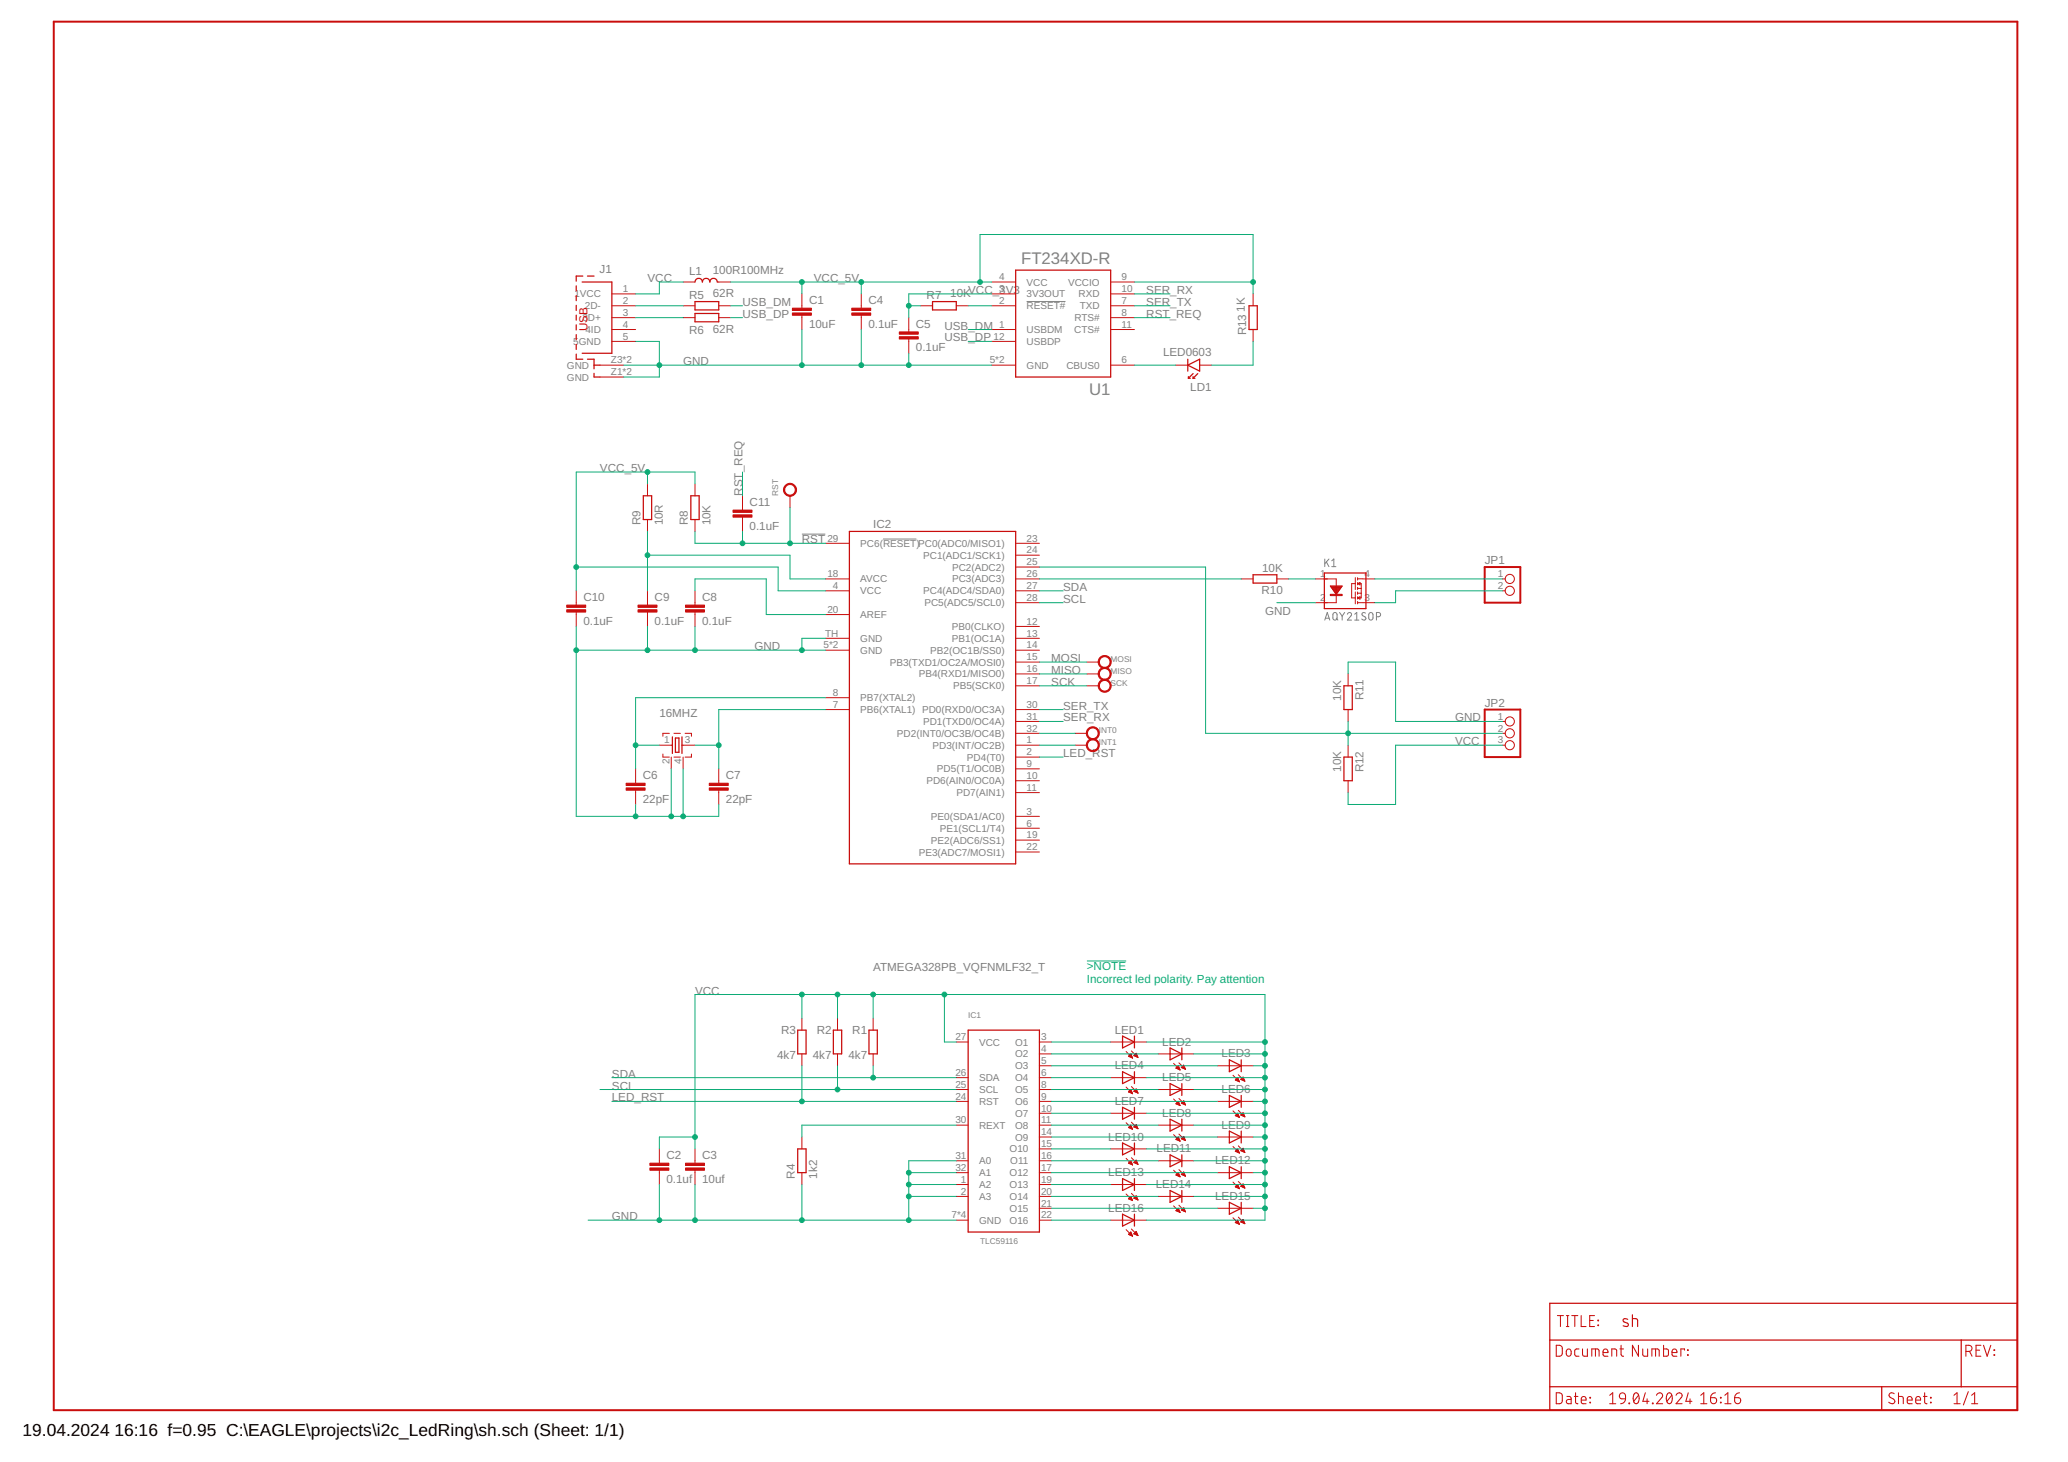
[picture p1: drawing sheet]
<svg xmlns="http://www.w3.org/2000/svg" width="420mm" height="297mm" viewBox="0 0 420 297" stroke-linecap="round" stroke-linejoin="round" font-family="sans-serif">
<g fill="none" stroke="#808080" stroke-width=".2">
<path d="M208.6 61.3h7.9M162.9 108.5h4.8M179.4 109.5h6.8M269.2 113.6v1.5M269.5 114.2l.5 .9M270 113.6l-.8 .9M270.6 113.9l.4-.3v1.5M270.6 115.1h.8M269.2 126l.5-1.6 .5 1.6M269.3 125.6h.7M270.9 124.6l.3-.2 .3 .2 .2 1a.42 .42 0 0 1-.5 .4 .42 .42 0 0 1-.4-.4zM271.5 125.6l.3 .4"/>
<path d="M272.2 124.4l.5 .8M272.7 125.2v.8M273.2 124.4l-.5 .8M273.7 124.8a.42 .42 0 0 1 .6-.3 .42 .42 0 0 1 .2 .6l-.8 .9h.9M275.2 126h.9M275.2 124.8l.5-.4v1.6M277.4 124.6a.39 .39 0 0 0-.6-.1 .39 .39 0 0 0 .1 .6l.4 .2a.39 .39 0 0 1 .1 .6 .39 .39 0 0 1-.6 0l-.1-.1M278.2 124.6l.3-.2 .3 .2 .2 1a.43 .43 0 0 1-.5 .4 .43 .43 0 0 1-.4-.4zM279.7 125.3h.4a.43 .43 0 0 0 .4-.4 .43 .43 0 0 0-.4-.5h-.4v1.6"/>
</g>
<g fill="none" stroke="#c90d0c" stroke-width=".2">
<path d="M124.3 59.7h4.8M138.8 57.3h2.4M145.7 57.3h2.7M162.9 59.7v2.9M175 59.7v2.9M201.5 59.7h4.9M201.5 57.3h4.9M225.7 59.7h4.8M225.7 57.3h4.8M254.6 59.7v2.4M121.9 76.6h4.8M121.9 74.2h4.8"/>
<path d="M124.3 69.4h4.8M124.3 67h4.8M124.3 64.5h4.8M124.3 62.1h4.8M138.8 64.5h2.4M138.8 62.1h2.4M146 64.5h2.4M146 62.1h2.4M162.9 64.1v2.9M175 64.1v2.9M184.6 64.5v2.9M184.6 68.9v2.9"/>
<path d="M187 62.1h2.5M194.3 62.1h2.4M201.5 69.4h4.9M201.5 67h4.9M201.5 62.1h4.9M201.5 74.2h4.9M225.7 67h4.8M225.7 64.5h4.8M225.7 62.1h4.8M225.7 74.2h4.8M238.9 74.2h2.4M243.7 74.2h2.4"/>
<path d="M254.6 67v2.4M131.6 98.3v2.4M141.2 98.3v2.4M131.6 105.6v2.4M141.2 105.6v2.4M150.9 100.7v2.9M150.9 105.1v2.9M160.5 100.7v2.4M167.7 117.6h4.9M167.7 110.4h4.9M206.4 117.6h4.8M206.4 115.2h4.8"/>
<path d="M206.4 112.8h4.8M206.4 110.4h4.8M252.2 117.6h2.4M259.4 117.6h2.4M267.3 117.6h4.2v4.8h-4.2M270.3 119.1h2.4l-1.2 1.7zM270.3 119.1h2.3M270.4 119.3h2.2M270.5 119.4h2M270.6 119.5h1.8M270.7 119.6h1.6M270.7 119.7h1.5"/>
<path d="M270.8 119.8h1.4M270.9 119.9h1.2M275.4 118.6h-.8v2.9h.8M275.4 117.4v2.4M275.8 117.4v.5M275.8 118.3v.5M275.8 119.3v.5M275.8 118.6h.8v2.9h-.8M275.8 118.6l.5-.3v.5zM275.8 119.5h.8M275.8 117.6h1.1M276.9 117.6h2.4"/>
<path d="M305.3 117.6h.5M117.1 120v2.9M117.1 124.4v2.9M131.6 120v2.9M131.6 124.4v2.9M141.2 120v2.9M141.2 124.4v2.9M167.7 120h4.9M167.7 132.1h4.9M167.7 129.7h4.9M167.7 124.9h4.9M206.4 122.4h4.8"/>
<path d="M206.4 120h4.8M206.4 139.3h4.8M206.4 136.9h4.8M206.4 134.5h4.8M206.4 132.1h4.8M206.4 129.7h4.8M206.4 127.3h4.8M220.8 139.3h2.4M220.8 136.9h2.4M220.8 134.5h2.4M271 120h1M271.1 120.1h.8"/>
<path d="M271.1 120.3h.7M271.2 120.4h.6M271.3 120.5h.4M271.4 120.6h.2M271.5 120.7h.1M273.9 136.9v2.4M275.4 120.3v2.4M275.8 120.3v.5M275.8 121.2v.5M275.8 122.2v.5M275.8 121.5l.5-.3v.5zM275.8 120.5h.8"/>
<path d="M275.8 122.4h3.5M305.3 120h.5M129.1 156.2v2.9M134 151.4h2.6M134.7 153.2v.6h1.3M136 149h-1.3v.6M136.4 153.8v2.4M136.9 153.8h1.3M136.9 149h1.3M138.6 151.4h2.6M138.8 153.8v2.4M139.2 149h1.3v.6"/>
<path d="M140.5 153.2v.6h-1.3M146 156.2v2.9M167.7 141.8h4.9M167.7 144.2h4.9M206.4 158.6h4.8M206.4 156.2h4.8M206.4 144.2h4.8M206.4 153.8h4.8M206.4 151.4h4.8M206.4 149h4.8M206.4 146.6h4.8M218.4 151.4h2.4"/>
<path d="M218.4 149h2.4M273.9 144.2v2.4M273.9 151.4v2.4M273.9 158.6v2.4M305.3 151.4h.5M305.3 149h.5M305.3 146.6h.5M129.1 160.6v2.8M146 160.6v2.8M206.4 173.1h4.8M206.4 170.7h4.8M206.4 161h4.8"/>
<path d="M206.4 168.3h4.8M206.4 165.9h4.8M162.9 206.9v2.4M162.9 214.1v2.4M170.2 206.9v2.4M170.2 214.1v2.4M177.4 206.9v2.4M177.4 214.1v2.4M194.3 211.7h2.4M194.3 218.9h2.4M211.2 211.7h2.4M211.2 214.1h2.4"/>
<path d="M211.2 216.5h2.4M211.2 218.9h2.4M225.7 211.7h7.2M225.7 218.9h7.2M228.8 213.6l1.3 1.4M229.3 214.6h.7M229.4 214.5h.5M229.5 214.4h.4M229.6 214.7h.4M229.6 214.3h.2M229.7 214.2h.1M229.7 214.1l.4 .9-.8-.4z"/>
<path d="M229.8 214.9h.3M229.9 213.5l1.3 1.3M230.1 215h.1M230.4 214.5l.4-.5 .4 .8zM230.4 214.5h.7M230.4 214.4h.6M230.5 214.3h.4M230.7 214.2h.2M230.7 214.6h.4M230.8 214.1h.1M230.9 214.7h.3M235.3 214.1h7.2"/>
<path d="M238.4 216l1.4 1.4M238.9 217l.5-.5 .4 .9zM238.9 217h.7M239.1 216.9h.4M239.1 217.1h.5M239.2 216.8h.3M239.3 216.7h.2M239.4 217.2h.3M239.4 216.6h.1M239.5 215.9l1.4 1.4M239.7 217.3h.1M240 216.9h.7"/>
<path d="M240 216.9l.9 .4M240.1 216.8h.5M240.2 217h.5M240.2 216.7h.4M240.3 216.6h.2M240.5 216.4h.1M240.5 217.1h.3M240.5 216.4l-.5 .5M240.5 216.4l.4 .9M240.8 217.2h.1M247.4 216.5h7.2M250.5 218.5l1.3 1.3"/>
<path d="M251 219.4l.5-.5 .3 .9zM251 219.4h.7M251.1 219.5h.6M251.2 219.3h.4M251.3 219.1h.2M251.4 219.6h.3M251.4 219h.1M251.6 218.4l1.3 1.3M251.6 219.7h.2M252.1 219.3l.5-.5 .3 .9zM252.1 219.3h.6M252.2 219.4h.6"/>
<path d="M252.2 219.1h.5M252.3 219h.3M252.5 218.9h.1M252.5 219.5h.3M252.7 219.6h.2M134 233.4v2.9M134 237.8v2.9M141.2 233.4v2.9M141.2 237.8v2.9M162.9 231v2.4M162.9 238.3v2.4M194.3 221.4h2.4"/>
<path d="M194.3 223.8h2.4M194.3 228.6h2.4M194.3 235.8h2.4M194.3 238.3h2.4M211.2 221.4h2.4M211.2 223.8h2.4M211.2 226.2h2.4M211.2 228.6h2.4M211.2 231h2.4M211.2 233.4h2.4M211.2 235.8h2.4M211.2 238.3h2.4"/>
<path d="M225.7 226.2h7.2M225.7 233.4h7.2M228.8 220.9l1.3 1.3M228.8 228.1l1.3 1.3M228.8 235.4l1.3 1.3M229.3 221.8l.8 .4M229.3 221.8l.4-.4 .4 .8M229.3 229.1l.8 .3M229.3 229.1l.4-.5 .4 .8M229.3 236.3l.8 .4M229.3 236.3l.4-.5 .4 .9M229.3 236.3h.7"/>
<path d="M229.3 221.9h.7M229.3 229.1h.7M229.4 221.7h.5M229.4 229h.5M229.4 236.2h.5M229.5 221.6h.4M229.5 228.9h.4M229.5 236.1h.4M229.5 236.4h.5M229.6 229.2h.4M229.6 222h.4M229.6 221.5h.2"/>
<path d="M229.6 228.7h.2M229.6 236h.2M229.7 228.6h.1M229.7 221.4h.1M229.7 235.9h.1M229.8 229.3h.3M229.8 236.6h.3M229.8 222.1h.3M229.9 220.8l1.3 1.3M229.9 228l1.3 1.3M229.9 235.2l1.3 1.4M230.1 236.7h.1"/>
<path d="M230.1 222.2h.1M230.1 229.4h.1M230.4 221.7l.4-.5 .4 .9zM230.4 229l.4-.5 .4 .8zM230.4 236.2h.7M230.4 221.7h.7M230.4 229h.7M230.4 221.6h.6M230.4 228.9h.6M230.5 236.1h.5M230.5 221.5h.4M230.6 228.7h.3"/>
<path d="M230.6 236h.3M230.7 229.1h.4M230.7 236.3h.4M230.7 228.6h.2M230.7 221.9h.4M230.7 221.4h.2M230.7 235.9h.2M230.8 221.3h.1M230.8 228.5h.1M230.8 235.8h.1M230.8 235.7l-.4 .5 .8 .4M230.8 235.7l.4 .9"/>
<path d="M230.9 236.4h.2M230.9 222h.2M230.9 229.2h.2M231.2 236.6h.1M231.2 229.3h.1M231.2 222.1h.1M235.3 221.4h7.2M235.3 228.6h7.2M235.3 235.8h7.2M238.4 223.3l1.4 1.3M238.4 230.5l1.4 1.4M238.4 237.8l1.4 1.3"/>
<path d="M238.9 231.5l.5-.5 .4 .9zM238.9 224.3l.9 .3M238.9 238.7l.5-.4 .4 .8zM239 224.2h.6M239 231.5h.6M239 238.7h.6M239.1 224.1h.4M239.1 231.4h.4M239.1 238.6h.4M239.1 238.8h.5M239.1 224.3h.5M239.1 231.6h.5"/>
<path d="M239.2 224h.3M239.2 231.2h.3M239.2 238.5h.3M239.3 223.9h.2M239.3 231.1h.2M239.3 238.4h.1M239.4 238.9h.3M239.4 231.7h.3M239.4 223.8l-.5 .5M239.4 223.8l.4 .8M239.4 224.5h.3M239.4 223.8h.1"/>
<path d="M239.5 223.2l1.4 1.3M239.5 230.4l1.4 1.3M239.5 237.6l1.4 1.4M239.6 239h.1M239.6 224.6h.1M239.6 231.8h.1M240 224.1l.5-.5 .4 .9zM240 224.1h.7M240 231.4h.7M240 238.6h.7M240.1 224h.5M240.1 231.2h.5"/>
<path d="M240.1 238.5h.5M240.2 238.7h.5M240.2 224.2h.5M240.2 231.5h.5M240.2 223.9h.4M240.3 231.1h.3M240.3 238.4h.3M240.4 223.8h.1M240.4 231h.1M240.4 238.3h.1M240.5 223.7h.1M240.5 231.6h.3"/>
<path d="M240.5 230.9h.1M240.5 238.8h.3M240.5 238.1h.1M240.5 230.9l-.5 .5 .9 .3M240.5 224.3h.3M240.5 238.1l-.5 .5 .9 .4M240.5 230.9l.4 .8M240.5 238.1l.4 .9M240.7 238.9h.1M240.7 224.5h.1M240.7 231.7h.1M247.4 223.8h7.2"/>
<path d="M247.4 231h7.2M247.4 238.3h7.2M250.5 225.7l1.3 1.3M250.5 232.9l1.3 1.4M251 226.7l.5-.5 .3 .8zM251 233.9l.5-.5 .3 .9zM251 226.6h.7M251.1 233.8h.6M251.1 234h.6M251.1 226.7h.6M251.2 226.5h.4M251.2 233.7h.4"/>
<path d="M251.3 226.4h.2M251.3 233.6h.2M251.4 226.8h.3M251.4 234.1h.3M251.4 226.3h.1M251.4 233.5h.1M251.6 225.6l1.3 1.3M251.6 232.8l1.3 1.3M251.6 234.2h.2M251.6 226.9h.2M252.1 226.5l.5-.4 .3 .8zM252.1 233.8l.5-.5 .3 .8z"/>
<path d="M252.1 226.5h.6M252.1 233.7h.6M252.2 233.8h.6M252.2 226.6h.6M252.2 226.4h.5M252.2 233.6h.5M252.3 226.3h.3M252.3 233.5h.3M252.5 226.7h.3M252.5 226.1h.1M252.5 234h.3M252.5 233.4h.1"/>
<path d="M252.7 234.1h.2M252.7 226.8h.2M194.3 240.7h2.4M194.3 243.1h2.4M194.3 247.9h2.4M211.2 240.7h2.4M211.2 243.1h2.4M211.2 245.5h2.4M211.2 247.9h2.4M225.7 240.7h7.2M225.7 247.9h7.2M228.8 242.6l1.3 1.3"/>
<path d="M228.8 249.8l1.3 1.4M229.3 243.6l.8 .3M229.3 243.6h.7M229.3 250.8h.7M229.4 243.4h.5M229.4 250.7h.5M229.5 243.3h.4M229.5 250.9h.5M229.5 250.6h.3M229.5 243.7h.5M229.6 243.2h.2M229.6 250.4h.2"/>
<path d="M229.7 243.1h.1M229.7 250.3h.1M229.7 243.1l-.4 .5M229.7 243.1l.4 .8M229.7 250.3l.4 .9-.8-.4zM229.8 243.8h.3M229.8 251h.3M229.9 242.5l1.3 1.3M229.9 249.7l1.3 1.3M230 251.1h.1M230.1 243.9h.1M230.4 243.4l.4-.4 .4 .8z"/>
<path d="M230.4 250.7h.6M230.4 250.7l.8 .3M230.4 250.7l.4-.5 .4 .8M230.4 243.4h.7M230.5 243.3h.5M230.5 250.6h.5M230.6 243.2h.3M230.6 250.4h.3M230.6 250.8h.5M230.6 243.6h.5M230.7 243.1h.2M230.7 250.3h.2"/>
<path d="M230.8 243h.1M230.8 250.2h.1M230.9 243.7h.2M230.9 250.9h.2M231.1 251h.1M231.2 243.8h.1M235.3 243.1h7.2M238.4 245l1.4 1.3M238.9 246l.5-.5 .4 .8zM239 245.9h.6M239.1 246h.5M239.1 245.8h.4"/>
<path d="M239.2 245.7h.3M239.3 245.6h.1M239.4 246.1h.3M239.5 244.9l1.4 1.3M239.6 246.3h.1M240 245.9l.5-.5 .4 .8zM240 245.8h.7M240.2 245.7h.4M240.2 245.9h.5M240.3 245.6h.3M240.4 245.5h.1M240.5 246h.3"/>
<path d="M240.7 246.1h.1M247.4 245.5h7.2M250.5 240.2l1.3 1.3M250.5 247.4l1.3 1.4M251 241.2l.5-.5 .3 .8zM251 248.4l.5-.5 .3 .9zM251.1 241.1h.5M251.1 248.4h.6M251.1 248.3h.5M251.1 241.2h.6M251.2 241h.4M251.2 248.2h.4"/>
<path d="M251.3 240.9h.2M251.3 248.1h.2M251.3 248.5h.4M251.3 241.3h.4M251.4 240.7h.1M251.4 248h.1M251.6 240.1l1.3 1.3M251.6 247.3l1.3 1.3M251.6 248.6h.2M251.6 241.4h.2M252.1 241l.5-.5 .3 .9zM252.1 248.3l.5-.5 .3 .8z"/>
<path d="M252.1 241h.6M252.1 248.2h.6M252.2 248.3h.6M252.2 241.1h.6M252.2 240.9h.5M252.3 248.1h.4M252.4 240.7h.2M252.4 248h.2M252.4 241.2h.4M252.4 248.4h.4M252.5 240.6h.1M252.5 247.9h.1"/>
<path d="M252.7 248.5h.2M252.7 241.3h.2"/>
<circle cx="306.7" cy="117.6" r=".93"/>
<circle cx="306.7" cy="120" r=".93"/>
<circle cx="306.7" cy="146.6" r=".93"/>
<circle cx="306.7" cy="149" r=".93"/>
<circle cx="306.7" cy="151.4" r=".93"/>
</g>
<g fill="none" stroke="#c90d0c" stroke-width=".25">
<path d="M117.1 58.1v1M118.3 57.3h6v14.5h-6M118.4 56.1h-1.3v1M119.4 56.1h1.3M141.2 57.3a.75 .75 0 0 1 .8-.7 .75 .75 0 0 1 .7 .7 .76 .76 0 0 1 .8-.7 .76 .76 0 0 1 .7 .7 .75 .75 0 0 1 .8-.7 .75 .75 0 0 1 .7 .7M206.4 54.9h19.3v21.7h-19.3zM117.1 60v1.1M117.1 62v1.1M117.1 64v1M117.1 66v1M117.1 68v1M117.1 70v1"/>
<path d="M117.1 71.9v1.1h1.3M119.4 73h1.3v1.9M120.7 75.9v.7h1.2M120.7 74.2h1.2M141.2 61.3h4.8v1.7h-4.8zM141.2 63.7h4.8v1.7h-4.8zM189.5 61.3h4.8v1.7h-4.8zM241.3 74.2l2.4-1.2v2.4zM241.3 73v2.4M241.4 76.9h.4M241.4 76.5v.4M242.4 76.9h.4"/>
<path d="M242.4 76.5v.4M242.4 75.9l-1 1M243.4 75.9l-1 1M253.8 62.1h1.6v4.9h-1.6zM130.7 100.7h1.7v4.9h-1.7zM140.4 100.7h1.6v4.9h-1.6zM172.6 108h33.8v67.5h-33.8zM254.6 116.8h4.8v1.7h-4.8zM269.1 116.4h8.4v7.3h-8.4zM273 139.3h1.7v4.9h-1.7zM136.6 149.7v3.4M137.2 149.9h.7v2.9h-.7z"/>
<path d="M138.6 149.7v3.4M273 153.8h1.7v4.8h-1.7zM162.1 209.3h1.7v4.8h-1.7zM169.3 209.3h1.7v4.8h-1.7zM176.6 209.3h1.6v4.8h-1.6zM196.7 209.3h14.5v41h-14.5zM228.1 210.5l2.4 1.2-2.4 1.2zM228.1 217.7l2.4 1.2-2.4 1.3zM230.5 210.5v2.4M230.5 217.7v2.5M237.7 212.9l2.4 1.2-2.4 1.2zM240.1 212.9v2.4"/>
<path d="M249.8 215.3l2.4 1.2-2.4 1.2zM252.2 215.3v2.4M162.1 233.4h1.7v4.9h-1.7zM228.1 225l2.4 1.2-2.4 1.2zM228.1 232.2l2.4 1.2-2.4 1.2zM228.1 239.5l2.4 1.2-2.4 1.2zM230.5 225v2.4M230.5 232.2v2.4M230.5 239.5v2.4M237.7 220.2l2.4 1.2-2.4 1.2zM237.7 227.4l2.4 1.2-2.4 1.2zM237.7 234.6l2.4 1.2-2.4 1.2z"/>
<path d="M240.1 220.2v2.4M240.1 227.4v2.4M240.1 234.6v2.4M249.8 222.6l2.4 1.2-2.4 1.2zM249.8 229.8l2.4 1.2-2.4 1.2zM249.8 237l2.4 1.3-2.4 1.2zM252.2 222.6v2.4M252.2 229.8v2.4M252.2 237v2.5M228.1 246.7l2.4 1.2-2.4 1.2zM230.5 246.7v2.4M237.7 241.9l2.4 1.2-2.4 1.2z"/>
<path d="M240.1 241.9v2.4M249.8 244.3l2.4 1.2-2.4 1.2zM252.2 244.3v2.4M314.9 272.3h95M398.5 272.3v9.4M409.9 264.6v21.9h-95v-21.7h95M314.9 281.7h95M382.3 281.7v4.8"/>
</g>
<g fill="#c90d0c" stroke="#c90d0c" stroke-width=".2">
<path d="M132 237.3h3.9v.5h-3.9z"/>
<path d="M132 236.3h3.9v.5h-3.9z"/>
<path d="M139.3 237.3h3.8v.5h-3.8z"/>
<path d="M139.3 236.3h3.8v.5h-3.8z"/>
<path d="M161 63.6h3.8v.5h-3.8z"/>
<path d="M161 62.6h3.8v.5h-3.8z"/>
<path d="M173.1 63.6h3.8v.5h-3.8z"/>
<path d="M173.1 62.6h3.8v.5h-3.8z"/>
<path d="M182.7 68.4h3.9v.5h-3.9z"/>
<path d="M182.7 67.4h3.9v.5h-3.9z"/>
<path d="M127.2 160.1h3.9v.4h-3.9z"/>
<path d="M127.2 159.1h3.9v.5h-3.9z"/>
<path d="M144.1 160.1h3.9v.4h-3.9z"/>
<path d="M144.1 159.1h3.9v.5h-3.9z"/>
<path d="M139.3 123.9h3.8v.5h-3.8z"/>
<path d="M139.3 122.9h3.8v.5h-3.8z"/>
<path d="M129.6 123.9h3.9v.5h-3.9z"/>
<path d="M129.6 122.9h3.9v.5h-3.9z"/>
<path d="M115.1 123.9h3.9v.5h-3.9z"/>
<path d="M115.1 122.9h3.9v.5h-3.9z"/>
<path d="M270.3 120.8h2.4v.2h-2.4z"/>
<path d="M148.9 104.6h3.9v.5h-3.9z"/>
<path d="M148.9 103.6h3.9v.5h-3.9z"/>
</g>
<path d="M10.9 4.4h399v282.1h-399zM301.6 115.2h7.3v7.2h-7.3zM301.6 144.2h7.3v9.6h-7.3z" fill="none" stroke="#c90d0c" stroke-width=".4"/>
<g fill="none" stroke="#c90d0c" stroke-width=".21">
<path d="M316.2 273.3a1.13 1.13 0 0 1 1.1 .3l.1 .3-.1 1.4-.3 .2h-.8zM316.4 267.3h1.2M317 267.3v2.2M318.2 267.3h.5M318.2 269.5h.5M318.3 274.3l.5-.2a.83 .83 0 0 1 0 1.4h-.3l-.2-.3zM318.5 267.3v2.2M319.3 267.3h1.3M320 267.3v2.2M320.8 274.1h-.6l-.3 .3 .2 1 .7 .1M321.2 267.3v2.2h1M321.5 274.1v1.1l.1 .2 .3 .1h.6v-1.4"/>
<path d="M323 268.3h.7M323.4 275.5v-1.4l1.4 .1 .1 1.3M324 267.3h-1v2.2h1M324.1 274.1v1.4M324.7 268.2l.1 .2zM324.7 269.2l.1 .1zM325.7 274.8h1a.52 .52 0 0 0-.4-.7 .52 .52 0 0 0-.6 .5l.1 .8 .9 .1M327.5 275.5v-1.4l.9 .1 .1 1.3M329.1 274.1h.8M329.4 273.3v1.9l.2 .3h.3M332.9 273.3v2.2l-1.2-2.2v2.2M333.8 274.1v1.2l.3 .2h.7v-1.4"/>
<path d="M335.6 275.5v-1.4l1.4 .1 .1 1.3M336.4 274.1v1.4M338 273.3v2.2h.8l.2-.2v-1l-.4-.2h-.6M339.7 274.8h1a.52 .52 0 0 0-.4-.7 .52 .52 0 0 0-.6 .5l.1 .8 .9 .1M342.2 274.3v-.2h-.7v1.4M342.9 275.3l.1 .1zM342.9 274.3l.1 .1zM399.4 274.6a1.13 1.13 0 0 0 1.1-.3l.2-.4-.2-.3a1.13 1.13 0 0 0-1.1-.3v2.2M400.2 274.6l.5 .9M401.5 274.3h.7M402.5 273.3h-1v2.2h1M403 273.3l.7 2.2 .8-2.2"/>
<path d="M405.1 274.3l.2 .1zM405.1 275.3l.2 .1zM316.2 283a1.13 1.13 0 0 1 1.1 .2l.1 .4-.1 1.3-.3 .3h-.8zM318.3 283.7l.7 .1 .2 .3v1.1h-.6a.43 .43 0 0 1-.4-.4 .43 .43 0 0 1 .4-.5h.6M319.8 283.7h.8M320.1 283v2l.5 .2M321.3 284.5h.9a.51 .51 0 0 0-.3-.7 .51 .51 0 0 0-.6 .4l.1 .9 .8 .1M323 283.9l.2 .1zM323 284.9l.2 .1zM327 285.2h1.3M327 283.5l.7-.5v2.2M329.1 283.2a.63 .63 0 0 1 .7-.2 .63 .63 0 0 1 .5 .6v.6h-.8a.59 .59 0 0 1-.4-1z"/>
<path d="M330.3 284.2l-.3 .7-.7 .3M331 285.1l.1 .1zM332.1 283.1l.1-.1a.93 .93 0 0 1 .8 1.4v.2a.53 .53 0 0 1-.6 .6 .53 .53 0 0 1-.5-.6l-.1-.8zM332.9 283.5l-1 1.2M334.3 283l-.5 1.7h1.2M334.6 284.2v1M335.7 285.1l.2 .1zM336.5 283.5a.62 .62 0 0 1 .9-.5 .62 .62 0 0 1 .2 1l-1.1 1.2h1.3M338.8 283.1l.4-.1a1.32 1.32 0 0 1 .4 1.9l-.3 .3a.91 .91 0 0 1-.7-1.4zM339.7 283.5l-1 1.2M340.5 283.5a.61 .61 0 0 1 .9-.5 .61 .61 0 0 1 .2 1l-1.1 1.2h1.3M343 283l-.5 1.7h1.2"/>
<path d="M343.4 284.2v1M345.5 285.2h1.3M345.5 283.5l.7-.5v2.2M347.5 284h.8a.62 .62 0 0 1 .5 .7 .62 .62 0 0 1-.7 .5 .62 .62 0 0 1-.6-.6zM348.5 283l-.7 .3-.3 .7M349.5 284.9l.2 .1zM349.5 283.9l.2 .1zM350.4 285.2h1.3M350.4 283.5l.6-.5v2.2M352.4 284h.8a.62 .62 0 0 1 .5 .7 .62 .62 0 0 1-.7 .5 .62 .62 0 0 1-.6-.6zM353.4 283l-.7 .3-.3 .7M384.9 283.2a.55 .55 0 0 0-.9-.1 .55 .55 0 0 0 0 .8l.7 .4a.55 .55 0 0 1 .1 .8 .55 .55 0 0 1-.8 0l-.3-.2"/>
<path d="M385.7 283.7h.6l.4 .3v1.2M385.7 283v2.2M387.5 284.5h1a.52 .52 0 0 0-.4-.7 .52 .52 0 0 0-.6 .4l.1 .9 .9 .1M389.2 284.5h1a.52 .52 0 0 0-.3-.8 .52 .52 0 0 0-.7 .5l.1 .9 .9 .1M390.8 283.7h.7M391 283l.1 2 .4 .2M392.2 284.9l.1 .1zM392.2 283.9l.1 .1zM397 285.2h1.3M397 283.5l.6-.5v2.2M399.9 282.7l-1 2.8M400.6 285.2h1.2"/>
<path d="M400.6 283.5l.6-.5v2.2"/>
</g>
<path d="M330.7 268.1a.61 .61 0 0 0-.9 .1l.2 .4 .8 .3v.5a.77 .77 0 0 1-1 0M331.7 267.9h.6l.4 .3v1.3M331.7 267.1v2.4" fill="none" stroke="#c90d0c" stroke-width=".23"/>
<g fill="#c90d0c" stroke="#c90d0c" stroke-width=".2">
<path d="M223.5 133.6a1.33 1.33 0 0 1 2.1 .2 1.33 1.33 0 0 1-.8 2 1.33 1.33 0 0 1-1.7-1.3h.3a1.09 1.09 0 0 1 1.5-1 1.09 1.09 0 0 1 .3 1.8 1.09 1.09 0 0 1-1.8-.5v-.3h-.3z" fill-rule="evenodd"/>
<path d="M223.5 136a1.33 1.33 0 0 1 2.1 .2 1.33 1.33 0 0 1-.8 2 1.33 1.33 0 0 1-1.7-1.3h.3a1.09 1.09 0 0 1 1.5-1 1.09 1.09 0 0 1 .3 1.8 1.09 1.09 0 0 1-1.8-.5v-.3h-.3z" fill-rule="evenodd"/>
<path d="M223.5 138.4a1.33 1.33 0 0 1 2.1 .2 1.33 1.33 0 0 1-.8 2 1.33 1.33 0 0 1-1.7-1.3h.3a1.09 1.09 0 0 1 1.5-1 1.09 1.09 0 0 1 .3 1.8 1.09 1.09 0 0 1-1.8-.5v-.3h-.3z" fill-rule="evenodd"/>
<path d="M159.6 98.6a1.33 1.33 0 0 1 2.1 .3 1.33 1.33 0 0 1-.9 1.9 1.33 1.33 0 0 1-1.6-1.3h.2a1.08 1.08 0 0 1 1.6-.9 1.08 1.08 0 0 1 .2 1.8 1.08 1.08 0 0 1-1.8-.6v-.3h-.2z" fill-rule="evenodd"/>
<path d="M221.1 150.5a1.33 1.33 0 0 1 2.1 .2 1.33 1.33 0 0 1-.8 2 1.33 1.33 0 0 1-1.7-1.3h.2a1.09 1.09 0 0 1 1.6-1 1.09 1.09 0 0 1 .2 1.8 1.09 1.09 0 0 1-1.7-.5l-.1-.3h-.2z" fill-rule="evenodd"/>
<path d="M221.1 148a1.33 1.33 0 0 1 2.1 .3 1.33 1.33 0 0 1-.8 1.9 1.33 1.33 0 0 1-1.7-1.2h.2a1.09 1.09 0 0 1 1.6-1 1.09 1.09 0 0 1 .2 1.8 1.09 1.09 0 0 1-1.7-.5l-.1-.3h-.2z" fill-rule="evenodd"/>
</g>
<g fill="none" stroke="#0dab76" stroke-width=".2">
<path d="M138.8 57.3h-4.8v2.4h-4.9M148.4 57.3h53.1M162.9 57.3v2.4M175 57.3v2.4M199.1 57.3v-9.7h55.5v12.1M201.5 59.7h-16.9v4.8M230.5 59.7h7.2M230.5 57.3h24.1M126.7 74.2h74.8M129.1 69.4h4.9v7.2h-7.3M129.1 62.1h9.7M129.1 64.5h9.7"/>
<path d="M148.4 62.1h2.5M148.4 64.5h2.5M162.9 67v7.2M175 67v7.2M184.6 71.8v2.4M184.6 62.1h2.4M196.7 69.4h4.8M196.7 62.1h4.8M196.7 67h4.8M230.5 74.2h8.4M230.5 62.1h7.2M230.5 64.5h7.2"/>
<path d="M254.6 69.4v4.8h-8.5M131.6 95.9v2.4M141.2 98.3v-2.4h-24.1v24.1M150.9 95.9v4.8M117.1 115.2h41v4.8h9.6M131.6 108v12M131.6 112.8h28.9v4.8h7.2M141.2 108v2.4h26.5M150.9 108v2.4M160.5 103.1v7.3M211.2 115.2h33.7v33.8h60.4M211.2 117.6h41"/>
<path d="M261.8 117.6h5.5M279.3 117.6h26M117.1 127.3v38.6h28.9v-2.5M117.1 132.1h50.6M131.6 127.3v4.8M141.2 120v-2.4h14.5v7.3h12M141.2 127.3v4.8M167.7 129.7h-4.8v2.4M211.2 120h4.8M211.2 122.4h4.8M211.2 134.5h9.6M211.2 136.9h9.6"/>
<path d="M211.2 139.3h9.6M259.4 122.4h7.9M273.9 136.9v-2.4h9.6v12.1h21.8M305.3 120h-21.8v2.4h-4.2M129.1 151.4h4.9M136.4 156.2v9.7M138.8 156.2v9.7M141.2 151.4h4.8M167.7 141.8h-38.6v14.4M167.7 144.2h-21.7v12M211.2 153.8h4.8M211.2 151.4h7.2"/>
<path d="M211.2 146.6h4.8M211.2 144.2h4.8M211.2 149h7.2M273.9 146.6v4.8M305.3 151.4h-21.8v12h-9.6v-2.4M129.1 163.4v2.5M220.8 195.2h8M124.3 218.9h70M162.9 202.1v4.8M162.9 216.5v7.3M170.2 202.1v4.8M170.2 216.5v4.9"/>
<path d="M177.4 202.1v4.8M177.4 216.5v2.4M191.9 202.1v9.6h2.4M213.6 211.7h12.1M213.6 214.1h21.7M213.6 216.5h33.8M213.6 218.9h12.1M232.9 211.7h24.1M232.9 218.9h24.1M242.5 214.1h14.5M254.6 216.5h2.4M121.9 221.4h72.4"/>
<path d="M124.3 223.8h70M141.2 231h-7.2v2.4M141.2 233.4v-31.3h115.8v45.8h-24.1M184.6 238.3h9.7M194.3 228.6h-31.4v2.4M194.3 235.8h-9.7v12.1M213.6 221.4h21.7M213.6 223.8h33.8M213.6 226.2h12.1M213.6 228.6h21.7M213.6 231h33.8M213.6 233.4h12.1"/>
<path d="M213.6 235.8h21.7M213.6 238.3h33.8M232.9 226.2h24.1M232.9 233.4h24.1M242.5 221.4h14.5M242.5 228.6h14.5M242.5 235.8h14.5M254.6 223.8h2.4M254.6 231h2.4M254.6 238.3h2.4M119.5 247.9h74.8M134 240.7v7.2"/>
<path d="M141.2 240.7v7.2M162.9 240.7v7.2M184.6 240.7h9.7M184.6 243.1h9.7M213.6 240.7h12.1M213.6 243.1h21.7M213.6 245.5h33.8M213.6 247.9h12.1M232.9 240.7h24.1M242.5 243.1h14.5M254.6 245.5h2.4"/>
</g>
<g fill="#0dab76" stroke="#0dab76" stroke-width=".2">
<circle cx="177.4" cy="218.9" r=".49"/>
<circle cx="170.2" cy="221.4" r=".49"/>
<circle cx="162.9" cy="223.8" r=".49"/>
<circle cx="177.4" cy="202.1" r=".49"/>
<circle cx="170.2" cy="202.1" r=".49"/>
<circle cx="162.9" cy="202.1" r=".49"/>
<circle cx="141.2" cy="231" r=".49"/>
<circle cx="257" cy="214.1" r=".49"/>
<circle cx="257" cy="216.5" r=".49"/>
<circle cx="257" cy="221.4" r=".49"/>
<circle cx="257" cy="218.9" r=".49"/>
<circle cx="257" cy="223.8" r=".49"/>
<circle cx="257" cy="226.2" r=".49"/>
<circle cx="257" cy="228.6" r=".49"/>
<circle cx="257" cy="231" r=".49"/>
<circle cx="257" cy="235.8" r=".49"/>
<circle cx="257" cy="233.4" r=".49"/>
<circle cx="257" cy="238.3" r=".49"/>
<circle cx="257" cy="240.7" r=".49"/>
<circle cx="257" cy="243.1" r=".49"/>
<circle cx="257" cy="245.5" r=".49"/>
<circle cx="191.9" cy="202.1" r=".49"/>
<circle cx="257" cy="211.7" r=".49"/>
<circle cx="184.6" cy="247.9" r=".49"/>
<circle cx="184.6" cy="238.3" r=".49"/>
<circle cx="184.6" cy="240.7" r=".49"/>
<circle cx="184.6" cy="243.1" r=".49"/>
<circle cx="162.9" cy="247.9" r=".49"/>
<circle cx="134" cy="247.9" r=".49"/>
<circle cx="141.2" cy="247.9" r=".49"/>
<circle cx="134" cy="74.2" r=".49"/>
<circle cx="184.6" cy="74.2" r=".49"/>
<circle cx="175" cy="74.2" r=".49"/>
<circle cx="162.9" cy="74.2" r=".49"/>
<circle cx="129.1" cy="165.9" r=".49"/>
<circle cx="162.9" cy="132.1" r=".49"/>
<circle cx="138.8" cy="165.9" r=".49"/>
<circle cx="136.4" cy="165.9" r=".49"/>
<circle cx="117.1" cy="132.1" r=".49"/>
<circle cx="131.6" cy="132.1" r=".49"/>
<circle cx="141.2" cy="132.1" r=".49"/>
<circle cx="184.6" cy="62.1" r=".49"/>
<circle cx="162.9" cy="57.3" r=".49"/>
<circle cx="175" cy="57.3" r=".49"/>
<circle cx="199.1" cy="57.3" r=".49"/>
<circle cx="254.6" cy="57.3" r=".49"/>
<circle cx="131.6" cy="95.9" r=".49"/>
<circle cx="117.1" cy="115.2" r=".49"/>
<circle cx="129.1" cy="151.4" r=".49"/>
<circle cx="146" cy="151.4" r=".49"/>
<circle cx="131.6" cy="112.8" r=".49"/>
<circle cx="160.5" cy="110.4" r=".49"/>
<circle cx="150.9" cy="110.4" r=".49"/>
<circle cx="273.9" cy="149" r=".49"/>
</g>
<g font-size="3.5">
<text x="4.6" y="291.8">19.04.2024</text>
<text x="23.3" y="291.8">16:16 f=0.95 C:\EAGLE\projects\i2c_LedRing\sh.sch (Sheet: 1/1)</text>
</g>
<g font-size="3.4" fill="#808080">
<text x="207.5" y="53.7">FT234XD-R</text>
<text x="221.3" y="80.2">U1</text>
</g>
<g font-size="2.4" fill="#808080">
<text x="121.8" y="55.4">J1</text>
<text x="131.6" y="57.3">VCC</text>
<text x="140" y="55.9">L1</text>
<text x="144.8" y="55.6">100R100MHz</text>
<text x="165.3" y="57.3">VCC_5V</text>
<text x="196.7" y="59.7">VCC_3V3</text>
<text x="232.9" y="59.7">SER_RX</text>
<text x="140" y="60.7">R5</text>
<text x="144.8" y="60.4">62R</text>
<text x="150.9" y="62.1">USB_DM</text>
<text x="150.9" y="64.5">USB_DP</text>
<text x="164.4" y="61.8">C1</text>
<text x="176.4" y="61.8">C4</text>
<text x="188.3" y="60.7">R7</text>
<text x="193.1" y="60.4">10K</text>
<text x="232.9" y="62.1">SER_TX</text>
<text x="232.9" y="64.5">RST_REQ</text>
<text x="252.9" y="63.3" transform="rotate(-90 252.9 63.3)">1K</text>
<text x="140" y="67.9">R6</text>
<text x="144.8" y="67.7">62R</text>
<text x="164.4" y="66.6">10uF</text>
<text x="176.4" y="66.6">0.1uF</text>
<text x="186.1" y="71.4">0.1uF</text>
<text x="186.1" y="66.6">C5</text>
<text x="191.9" y="67">USB_DM</text>
<text x="191.9" y="69.4">USB_DP</text>
<text x="253.2" y="68.2" transform="rotate(-90 253.2 68.2)">R13</text>
<text x="138.8" y="74.2">GND</text>
<text x="236.3" y="72.3">LED0603</text>
<text x="241.8" y="79.5">LD1</text>
<text x="121.9" y="95.9">VCC_5V</text>
<text x="150.9" y="100.7" transform="rotate(-90 150.9 100.7)">RST_REQ</text>
<text x="130.1" y="106.8" transform="rotate(-90 130.1 106.8)">R9</text>
<text x="134.7" y="106.8" transform="rotate(-90 134.7 106.8)">10R</text>
<text x="139.8" y="106.8" transform="rotate(-90 139.8 106.8)">R8</text>
<text x="144.3" y="106.8" transform="rotate(-90 144.3 106.8)">10K</text>
<text x="152.3" y="107.6">0.1uF</text>
<text x="152.3" y="102.8">C11</text>
<text x="177.4" y="107.2">IC2</text>
<text x="162.9" y="110.4">RST</text>
<text x="256.4" y="116.2">10K</text>
<text x="301.6" y="114.6">JP1</text>
<text x="118.5" y="122.1">C10</text>
<text x="133" y="122.1">C9</text>
<text x="142.7" y="122.1">C8</text>
<text x="216" y="120">SDA</text>
<text x="216" y="122.4">SCL</text>
<text x="256.3" y="120.7">R10</text>
<text x="257" y="124.9">GND</text>
<text x="118.5" y="126.9">0.1uF</text>
<text x="133" y="126.9">0.1uF</text>
<text x="142.7" y="126.9">0.1uF</text>
<text x="153.3" y="132.1">GND</text>
<text x="213.6" y="134.5">MOSI</text>
<text x="213.6" y="136.9">MISO</text>
<text x="213.6" y="139.3">SCK</text>
<text x="272.5" y="142.3" transform="rotate(-90 272.5 142.3)">10K</text>
<text x="277" y="142.3" transform="rotate(-90 277 142.3)">R11</text>
<text x="301.6" y="143.6">JP2</text>
<text x="134" y="145.6">16MHZ</text>
<text x="216" y="144.2">SER_TX</text>
<text x="216" y="146.6">SER_RX</text>
<text x="295.6" y="146.6">GND</text>
<text x="216" y="153.8">LED_RST</text>
<text x="295.6" y="151.4">VCC</text>
<text x="130.6" y="158.3">C6</text>
<text x="147.5" y="158.3">C7</text>
<text x="272.5" y="156.8" transform="rotate(-90 272.5 156.8)">10K</text>
<text x="277" y="156.9" transform="rotate(-90 277 156.9)">R12</text>
<text x="130.6" y="163.1">22pF</text>
<text x="147.5" y="163.1">22pF</text>
<text x="177.4" y="197.2">ATMEGA328PB_VQFNMLF32_T</text>
<text x="141.2" y="202.1">VCC</text>
<text x="157.9" y="215.1">4k7</text>
<text x="158.7" y="210">R3</text>
<text x="165.1" y="215.1">4k7</text>
<text x="165.9" y="210">R2</text>
<text x="172.4" y="215.1">4k7</text>
<text x="173.2" y="210">R1</text>
<text x="226.5" y="210">LED1</text>
<text x="236.1" y="212.4">LED2</text>
<text x="248.2" y="214.9">LED3</text>
<text x="124.3" y="218.9">SDA</text>
<text x="124.3" y="221.4">SCL</text>
<text x="226.5" y="217.3">LED4</text>
<text x="236.1" y="219.7">LED5</text>
<text x="124.3" y="223.8">LED_RST</text>
<text x="226.5" y="224.5">LED7</text>
<text x="236.1" y="226.9">LED8</text>
<text x="248.2" y="222.1">LED6</text>
<text x="225.2" y="231.7">LED10</text>
<text x="248.2" y="229.3">LED9</text>
<text x="135.4" y="235.5">C2</text>
<text x="142.7" y="235.5">C3</text>
<text x="161.5" y="239.5" transform="rotate(-90 161.5 239.5)">R4</text>
<text x="166.1" y="239.5" transform="rotate(-90 166.1 239.5)">1k2</text>
<text x="225.2" y="239">LED13</text>
<text x="235" y="234.2">LED11</text>
<text x="246.9" y="236.6">LED12</text>
<text x="135.4" y="240.3">0.1uf</text>
<text x="142.7" y="240.3">10uf</text>
<text x="234.8" y="241.4">LED14</text>
<text x="246.9" y="243.8">LED15</text>
<text x="124.3" y="247.9">GND</text>
<text x="225.2" y="246.2">LED16</text>
</g>
<text font-size="2.4" fill="#c90d0c" x="119.4" y="67.3" transform="rotate(-90 119.4 67.3)">USB</text>
<g font-size="2.4" fill="#0dab76">
<text x="220.8" y="197.1">&gt;NOTE</text>
<text x="220.8" y="199.6">Incorrect led polarity. Pay attention</text>
</g>
<g font-size="2" fill="#808080">
<text x="126.5" y="59.4">1</text>
<text x="203" y="59.4">3</text>
<text x="203" y="57">4</text>
<text x="208.6" y="58">VCC</text>
<text x="217" y="58">VCCIO</text>
<text x="227.9" y="57">9</text>
<text x="227.9" y="59.4">10</text>
<text x="116.7" y="60.4">1VCC</text>
<text x="118.3" y="65.3">3D+</text>
<text x="118.8" y="62.8">2D-</text>
<text x="126.5" y="64.2">3</text>
<text x="126.5" y="61.8">2</text>
<text x="203" y="61.8">2</text>
<text x="208.6" y="60.4">3V3OUT</text>
<text x="208.6" y="62.9">RESET#</text>
<text x="218.3" y="65.3">RTS#</text>
<text x="219.2" y="60.4">RXD</text>
<text x="219.4" y="62.8">TXD</text>
<text x="227.9" y="61.8">7</text>
<text x="227.9" y="64.2">8</text>
<text x="116.5" y="70.1">5GND</text>
<text x="118.9" y="67.7">4ID</text>
<text x="126.5" y="69">5</text>
<text x="126.5" y="66.6">4</text>
<text x="201.9" y="69">12</text>
<text x="203" y="66.6">1</text>
<text x="208.6" y="67.7">USBDM</text>
<text x="208.6" y="70.1">USBDP</text>
<text x="218.2" y="67.7">CTS#</text>
<text x="227.9" y="66.6">11</text>
<text x="115.2" y="77.3">GND</text>
<text x="115.2" y="74.9">GND</text>
<text x="124.1" y="76.3">Z1*2</text>
<text x="124.1" y="73.9">Z3*2</text>
<text x="201.1" y="73.9">5*2</text>
<text x="208.6" y="74.9">GND</text>
<text x="216.7" y="74.9">CBUS0</text>
<text x="227.9" y="73.9">6</text>
<text x="168.1" y="110">29</text>
<text x="174.8" y="111.1">PC6(RESET)PC0(ADC0/MISO1)</text>
<text x="187.6" y="113.5">PC1(ADC1/SCK1)</text>
<text x="208.6" y="112.5">24</text>
<text x="208.6" y="110">23</text>
<text x="168.1" y="117.3">18</text>
<text x="169.2" y="119.7">4</text>
<text x="174.8" y="118.3">AVCC</text>
<text x="193.4" y="118.3">PC3(ADC3)</text>
<text x="193.4" y="115.9">PC2(ADC2)</text>
<text x="208.6" y="119.7">27</text>
<text x="208.6" y="117.3">26</text>
<text x="208.6" y="114.9">25</text>
<text x="268.2" y="117.3">1</text>
<text x="277.3" y="117.3">4</text>
<text x="304.3" y="117.3">1</text>
<text x="304.3" y="119.7">2</text>
<text x="168.1" y="124.5">20</text>
<text x="174.8" y="125.6">AREF</text>
<text x="174.8" y="120.8">VCC</text>
<text x="187.6" y="120.7">PC4(ADC4/SDA0)</text>
<text x="187.8" y="123.2">PC5(ADC5/SCL0)</text>
<text x="208.6" y="122.1">28</text>
<text x="268.2" y="122.1">2</text>
<text x="277.3" y="122.1">3</text>
<text x="167.3" y="131.8">5*2</text>
<text x="167.6" y="129.3">TH</text>
<text x="174.8" y="130.4">GND</text>
<text x="193.4" y="130.4">PB1(OC1A)</text>
<text x="193.4" y="128">PB0(CLKO)</text>
<text x="208.6" y="131.8">14</text>
<text x="208.6" y="129.3">13</text>
<text x="208.6" y="126.9">12</text>
<text x="174.8" y="132.8">GND</text>
<text x="180.8" y="135.2">PB3(TXD1/OC2A/MOSI0)</text>
<text x="186.7" y="137.6">PB4(RXD1/MISO0)</text>
<text x="189" y="132.8">PB2(OC1B/SS0)</text>
<text x="208.6" y="136.6">16</text>
<text x="208.6" y="134.2">15</text>
<text x="169.2" y="141.4">8</text>
<text x="169.2" y="143.8">7</text>
<text x="174.8" y="142.5">PB7(XTAL2)</text>
<text x="193.6" y="140">PB5(SCK0)</text>
<text x="208.6" y="139">17</text>
<text x="208.6" y="143.8">30</text>
<text x="174.8" y="144.9">PB6(XTAL1) PD0(RXD0/OC3A)</text>
<text x="182.2" y="149.7">PD2(INT0/OC3B/OC4B)</text>
<text x="187.6" y="147.3">PD1(TXD0/OC4A)</text>
<text x="208.6" y="148.6">32</text>
<text x="208.6" y="146.2">31</text>
<text x="304.3" y="146.2">1</text>
<text x="304.3" y="148.6">2</text>
<text x="134.9" y="151.1">1</text>
<text x="136" y="155.3" transform="rotate(-90 136 155.3)">2</text>
<text x="138.5" y="155.3" transform="rotate(-90 138.5 155.3)">4</text>
<text x="139.1" y="151.1">3</text>
<text x="189.5" y="152.1">PD3(INT/OC2B)</text>
<text x="196.5" y="154.5">PD4(T0)</text>
<text x="208.6" y="155.9">9</text>
<text x="208.6" y="153.5">2</text>
<text x="208.6" y="151.1">1</text>
<text x="304.3" y="151.1">3</text>
<text x="188.2" y="159.3">PD6(AIN0/OC0A)</text>
<text x="190.4" y="156.9">PD5(T1/OC0B)</text>
<text x="194.3" y="161.8">PD7(AIN1)</text>
<text x="208.6" y="160.7">11</text>
<text x="208.6" y="158.3">10</text>
<text x="189.1" y="166.6">PE0(SDA1/AC0)</text>
<text x="208.6" y="167.9">6</text>
<text x="208.6" y="165.5">3</text>
<text x="186.7" y="173.8">PE3(ADC7/MOSI1)</text>
<text x="189.1" y="171.4">PE2(ADC6/SS1)</text>
<text x="190.9" y="169">PE1(SCL1/T4)</text>
<text x="208.6" y="172.8">22</text>
<text x="208.6" y="170.4">19</text>
<text x="194.1" y="211.4">27</text>
<text x="198.9" y="212.4">VCC</text>
<text x="206.2" y="212.4">O1</text>
<text x="206.2" y="214.8">O2</text>
<text x="211.5" y="211.4">3</text>
<text x="211.5" y="213.8">4</text>
<text x="194.1" y="218.6">26</text>
<text x="194.1" y="221">25</text>
<text x="198.9" y="219.7">SDA</text>
<text x="206.2" y="217.3">O3</text>
<text x="206.2" y="219.7">O4</text>
<text x="211.5" y="216.2">5</text>
<text x="211.5" y="218.6">6</text>
<text x="211.5" y="221">8</text>
<text x="194.1" y="223.4">24</text>
<text x="198.9" y="222.1">SCL</text>
<text x="198.9" y="224.5">RST</text>
<text x="206.2" y="222.1">O5</text>
<text x="206.2" y="224.5">O6</text>
<text x="206.2" y="226.9">O7</text>
<text x="211.5" y="223.4">9</text>
<text x="211.5" y="225.8">10</text>
<text x="194.1" y="228.3">30</text>
<text x="198.9" y="229.3">REXT</text>
<text x="206.2" y="229.3">O8</text>
<text x="206.2" y="231.7">O9</text>
<text x="211.5" y="228.3">11</text>
<text x="211.5" y="230.7">14</text>
<text x="211.5" y="233.1">15</text>
<text x="194.1" y="235.5">31</text>
<text x="194.1" y="237.9">32</text>
<text x="198.9" y="236.6">A0</text>
<text x="198.9" y="239">A1</text>
<text x="205.1" y="234.1">O10</text>
<text x="205.1" y="239">O12</text>
<text x="205.3" y="236.6">O11</text>
<text x="211.5" y="235.5">16</text>
<text x="211.5" y="237.9">17</text>
<text x="195.2" y="240.3">1</text>
<text x="195.2" y="242.7">2</text>
<text x="198.9" y="241.4">A2</text>
<text x="198.9" y="243.8">A3</text>
<text x="205.1" y="241.4">O13</text>
<text x="205.1" y="243.8">O14</text>
<text x="211.5" y="240.3">19</text>
<text x="211.5" y="242.7">20</text>
<text x="211.5" y="245.2">21</text>
<text x="193.3" y="247.6">7*4</text>
<text x="198.9" y="248.6">GND</text>
<text x="205.1" y="246.2">O15</text>
<text x="205.1" y="248.6">O16</text>
<text x="211.5" y="247.6">22</text>
</g>
<g font-size="1.7" fill="#808080">
<text x="158.1" y="100.7" transform="rotate(-90 158.1 100.7)">RST</text>
<text x="225.6" y="134.5">MOSI</text>
<text x="225.6" y="136.9">MISO</text>
<text x="225.6" y="139.3">SCK</text>
<text x="223.2" y="149">INT0</text>
<text x="223.2" y="151.4">INT1</text>
<text x="196.7" y="206.9">IC1</text>
<text x="199.1" y="252.7">TLC59116</text>
</g>
</svg>
